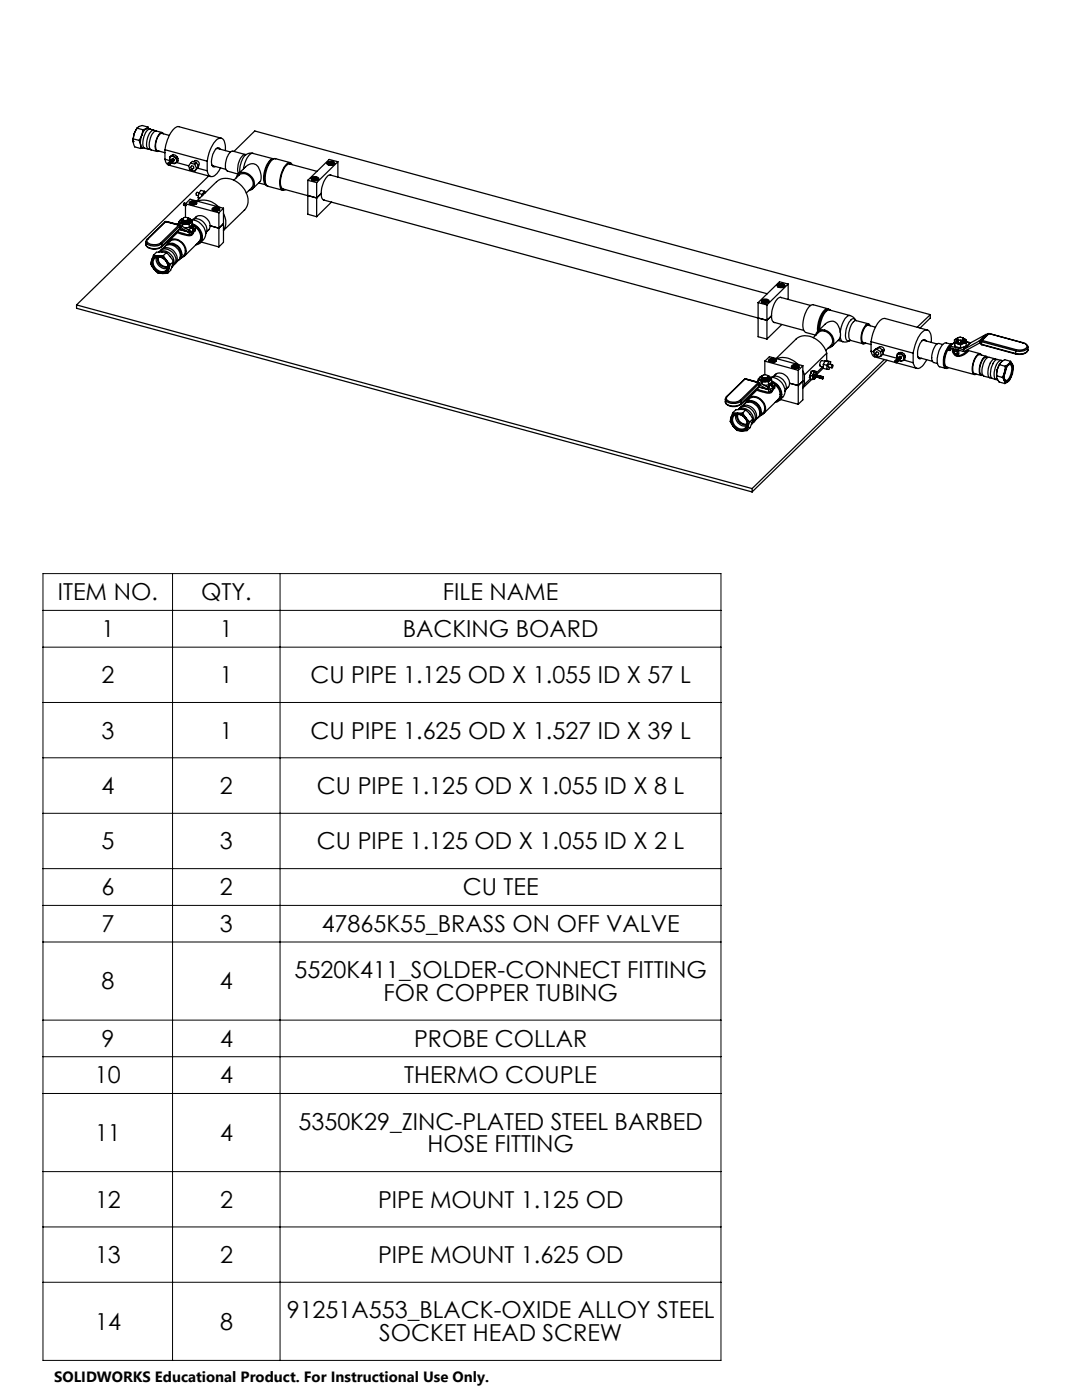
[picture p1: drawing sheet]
<svg xmlns="http://www.w3.org/2000/svg" width="216mm" height="279mm" viewBox="0 0 216 279" stroke-linecap="round" stroke-linejoin="round" font-family="sans-serif">
<g fill="none" stroke="#000" stroke-width=".25">
<path d="M26.6 28.3h.1M26.6 27.7v.8l.3 .8 1.1 .3M26.6 27.7l1.2 .3M26.8 26.6l-.2 1.1M26.8 26.6l-.2 1.7M27.3 25.6l-.5 1M27.3 25.6l1.2 .3M27.4 25.6l-.6 1M27.8 28l.2 .9M28 28.9l.3 .5 .6 .2M28 28.9v.7M28.3 27l-.3 1.2v.7"/>
<path d="M28.3 27l-.5 1M28.5 25.9l-.2 1.1M28.5 29.5l-.5 .1M28.9 29.6l.8 .2M29.2 25.7a2.06 2.06 0 0 0-.9 1.3M29.2 25.7l.8 .1M29.2 25.7l-.7 .2M29.5 25.4l-1.1-.4-.7 .3-.4 .3M29.5 25.4l-.3 .3M29.5 25.4l.2 .3M29.7 29.8l.5 .1M30 25.8l.7 .2"/>
<path d="M30 25.8a2.2 2.2 0 0 0-1.4 2 1.66 1.66 0 0 0 .3 1.8M30.2 29.9l1.2 .3M30.7 26l.5 .1M30.7 26a2.08 2.08 0 0 0-1.4 2 1.38 1.38 0 0 0 .4 1.8M31.2 26.1a2.32 2.32 0 0 0-1.4 2.3 1.43 1.43 0 0 0 .4 1.5M31.2 26.1l1.2 .4M32.6 26.7a.52 .52 0 0 0-.5-.2 .52 .52 0 0 0-.4 .4l-.3 .4a3.1 3.1 0 0 0-.2 2.8l.5 .1M32.9 31.8l.3 .7 .5 .4 8.4 2.3M32.9 29.9l8.4 2.3M32.9 31.8l1 .3M32.9 29.9v1.9M33.6 32.6l.2 .2z"/>
<path d="M33.7 32.4h.1M33.7 32.4a.22 .22 0 0 1 .3 .1 .22 .22 0 0 1 0 .2l-.2 .2M33.7 32.4l-.2 .2M33.8 27l-1.5-.4a1.64 1.64 0 0 0-1.1 1.7 1.58 1.58 0 0 0 .2 1.8l1.5 .4M33.8 32.3a.19 .19 0 0 1 .3 0 .19 .19 0 0 1 0 .3M33.8 31.4l.1 .4M33.9 32.3h.1M33.9 32.3l.2 .1-.1 .2M33.9 31.8l.1 .4 .1-.2a.2 .2 0 0 1 .3 .1 .2 .2 0 0 1-.1 .3M33.9 31.8l.1 .4M33.9 32.3l-.1 .1M34.1 32.1l.2 .1v.2"/>
<path d="M34.1 31.3l-.2 .2v.3M34.1 31.3h.6M34.1 31.3l-.3 .1M34.1 32.1h-.1M34.3 31.9h.1M34.3 31.9h.1l.1 .3M34.3 32.4l.4 .2 .3-.1-.3 .2zM34.3 31.9l.1-.2a.23 .23 0 0 1 .2 .1 .23 .23 0 0 1 .1 .3l-.2 .1M34.3 31.9l-.1 .1M34.3 32.4l-.1 .1M34.3 31.8a.22 .22 0 0 1 .4-.1 .22 .22 0 0 1-.1 .4M34.4 31l-.3 .3"/>
<path d="M34.4 31l.3 .3M34.5 32.2h-.1M34.6 30.8l.8 .5M34.6 30.8l-.8 .6M34.6 30.8l-.2 .2M34.7 31.3l.5 .2M34.7 31.3l.5 .6M35.2 31.5v.4M35.2 32.4l2.4 .7M35.2 31.9l-.2 .6M35.2 31.9l.1 .4M35.3 32.3l-.3 .2"/>
<path d="M35.4 31.3a.82 .82 0 0 1-.1 1M35.4 31.3l-.2 .2M37.9 33.5l.3-.3a.3 .3 0 0 1 .4 0 .3 .3 0 0 1 0 .4l-.4 .3M38 32.6l-.4 .5 .2 .4M38 32.6l.8 .2M38.2 34l.6 .1M38.7 32.3a.6 .6 0 0 1 .8-.1 .6 .6 0 0 1 0 .9M38.8 32.8l.4 .8M39.2 32.4l-.4 .4M39.2 32.4l.4 .8M39.2 32.4l-.8-.2-.4 .4M39.2 33.6l-.4 .5"/>
<path d="M39.4 33.5l1.9 .6M39.5 39.5h.4M39.5 39.5l.3 .2M39.6 33.2l-.4 .4M39.6 33.2l-.8 .9M39.7 38.6l-.2 .9M39.7 38.6l.7 .2M39.7 38.5l-.4-.1-.2 .3 .1 .2 .4 .2M40.4 38.8l-.1 .3M40.8 38.2l-.4 .6M40.8 38.2l.2 .2M40.8 38.2l-.7-.2-.4 .6"/>
<path d="M40.9 38.5h-.2l-.3 .5M41.3 32.2v1.9M41.7 35.1l-26.4 25.8M42.3 32.9l.2 .2 2.5 .7M43.1 29.7l2.9 .6M43.9 29.8a.56 .56 0 0 0-.6-.3 .56 .56 0 0 0-.4 .6l-.3 .4a2.86 2.86 0 0 0-.1 2.8l.5-.1M44 33.5a2.58 2.58 0 0 1-1.8 1.7l-.5-.2-.4-.9M44.2 27.6l-8.5-2.3a2.1 2.1 0 0 0-1.8 1.5l-.5 1.1-.5 2M44.9 30.1a2.54 2.54 0 0 0-.7-2.5 1.95 1.95 0 0 0-1.9 1.5 8.1 8.1 0 0 0-1 3.1M46.7 35.9l1-.9a1.89 1.89 0 0 1 2.8 1.7l-.3 .8-1.1 1M46.7 30.2l4.1-4.1 134.8 36.7M47.1 35.5a1.45 1.45 0 0 1 2.5-.8 1.99 1.99 0 0 1 .7 3l-.7 .3"/>
<path d="M48.9 30.8h.2M48.9 30.8l-2.4-.6a2.37 2.37 0 0 0-1.5 2.3 1.46 1.46 0 0 0 .4 1.6l2.1 .6 1.5-1.4a1.56 1.56 0 0 1 1.6-.6 1.56 1.56 0 0 1 1.2 1.3 2.47 2.47 0 0 1 .1 2.2M48.9 30.8a2.37 2.37 0 0 0-1.4 2.4l-.1 .8 .2 .6M50.5 30.6a1.95 1.95 0 0 0-2.3 1.7l-.3 .9v1.2M50.5 30.6a1.61 1.61 0 0 0-1.4 1.4l-.5 1.7M50.5 30.6l4 1.1M51.6 36.5l1.5 .4M51.9 36.3l-1.5 1.4M53 36.7l.5 .5M53 36.7v.1M53.5 37.2l2.9 .8M54.3 31.8a5.2 5.2 0 0 0-1.3 4.9"/>
<path d="M54.3 31.8h.1M54.5 31.7a2.64 2.64 0 0 0-1.7 2.3 2.84 2.84 0 0 0 .3 2.9M55 31.7l-.7 .1M55 31.7a1.31 1.31 0 0 0-1.3 .9l-.1 .3a4.8 4.8 0 0 0-.4 4.1l.3 .2M55 31.7l2.9 .8M58.3 32.8a.7 .7 0 0 0-.7-.3 .7 .7 0 0 0-.6 .4 5.6 5.6 0 0 0-1 4.7l.5 .4 .5-.2M61.4 36v6.8l1.8 .5M61.4 36l1.8 .4M62.2 35.5a.95 .95 0 0 1 1.4 .2 .94 .94 0 0 1-1.5-.1zM62.3 35.7a.69 .69 0 0 0 1.1 0v.2l.1-.2M62.3 35.7v.2l-.1-.2M62.3 35.6v.1"/>
<path d="M62.4 35.5a.62 .62 0 0 1 1 .2 .68 .68 0 0 1-1.1-.1zM62.5 35.6a.4 .4 0 0 1 .7 .2 .4 .4 0 0 1-.7-.2zM62.7 35.5h.3M62.7 35.5l-.2 .2a.41 .41 0 0 0 .7 0l-.2-.2M62.7 35.5v.3M63 35.5v.3M63.2 36.4v6.9M63.2 34.2l-5.4-1.5a1.7 1.7 0 0 0-1.4 1.5l-.2 .6a3.3 3.3 0 0 0 .1 2.8l5.1 1.5M64.1 38.6a1.03 1.03 0 0 0 .6 1.3M64.1 38.6l-.9 .9-1.8-.5M64.5 39.9l88.5 24 1-.9M65.4 32.3h.1a.96 .96 0 0 1 1.3 .3 .95 .95 0 0 1-1.6-.1z"/>
<path d="M65.4 32.7a.81 .81 0 0 0 1.2-.1v.2M65.4 32.6v.2l-.1-.1M65.5 32.5a.66 .66 0 0 1 1 .1 .59 .59 0 0 1-.5 .3 .59 .59 0 0 1-.5-.4zM65.7 32.5a.36 .36 0 0 1 .4-.1 .36 .36 0 0 1 .2 .3 .47 .47 0 0 1-.7-.1zM65.9 34.9l87.2 23.7M65.9 32.8h.2M65.9 32.4l-.2 .2a.32 .32 0 0 0 .3 .2 .32 .32 0 0 0 .3-.2v-.1M65.9 32.4l.4 .1M65.9 32.4v.4M66.1 35a.89 .89 0 0 0-1.1 .6l-.3 .5a5.3 5.3 0 0 0-.6 2.5M66.3 32.5v.2M66.7 32.7l-.1 .1"/>
<path d="M67.4 32.3l-4.2 4.1M67.4 32.3v3M67.4 32.3l-1.7-.5-4.3 4.2M29.1 48.8a1.77 1.77 0 0 0 2.4 .8l.7-.4M29.1 48.8h.1M29.1 48.3a1.52 1.52 0 0 0 1.8 .8l.8-.1 .6-.4M29.1 48.8a1.29 1.29 0 0 0 1.6 .8h.8l.8-.4M29.1 48.2v.6M29.4 47.8l-.3 .5M29.5 47.7a.57 .57 0 0 0-.1 .6 .57 .57 0 0 0 .5 .4 2.38 2.38 0 0 0 2.2-.3M29.5 47.7l-.1 .1M30.3 51.9a1.83 1.83 0 0 0 .4 1.8"/>
<path d="M30.3 51.9a.97 .97 0 0 0 .1 1.4l.3 .4M30.6 50.9l.9 .1M30.6 50.9l-.3 1M30.7 53.7a2.22 2.22 0 0 0 1.7 .9M30.7 53.7a1.51 1.51 0 0 0 1.7 .9M30.8 51.4a1.91 1.91 0 0 1 2.2 .5 1.91 1.91 0 0 1 .2 2.2 1.89 1.89 0 0 1-2.8-1.5v-.7zM30.8 51.6a1.72 1.72 0 0 1 2.1 .2 1.72 1.72 0 0 1 .3 2.1 1.74 1.74 0 0 1-2.6-1.5zM31.3 51.3a1.83 1.83 0 0 0 2.1 2.3M31.5 51a1.2 1.2 0 0 0-1.2 .9M31.5 51a2.38 2.38 0 0 1 1.7 1M31.5 51.3a1.6 1.6 0 0 0 2 2M31.6 51.3a1.65 1.65 0 0 0 1.9 1.9"/>
<path d="M31.7 50.3a2.16 2.16 0 0 1 3 2.1l-.3 .8M32.1 50a2.06 2.06 0 0 1 2.3 .4 2.06 2.06 0 0 1 .4 2.4M32.1 50l-.4 .3M32.1 48.4l.2 .2M32.3 49.8l.6-.7a2.02 2.02 0 0 1 3 1.5v.9l-.9 1.1M32.3 49.8a2.04 2.04 0 0 1 3 1.6v.8l-.3 .4M32.3 49.2h-.1M32.3 49.8l-.2 .2M32.3 48.6v.6M32.6 51h-1.1M32.6 51l.6 1M32.9 44.2h.2"/>
<path d="M32.9 44.2l-3.5 3.6M33 49.1a1.69 1.69 0 0 1 2.6 .1 1.68 1.68 0 0 1 .1 2.7M33.1 44.2l-3.6 3.5M33.1 44.2l2.6 .7M33.1 44.2h-.2M33.1 44.2h.1M33.2 48.9l.7-.7a2.06 2.06 0 0 1 2.4 .3 2.06 2.06 0 0 1 .4 2.4l-.8 .8M33.2 50.4l-2-.1-.6 .6M33.2 50.4l.8 .8 .6 1M33.2 50.4l-.6 .6M33.2 52a2.1 2.1 0 0 1 .5 1.7M33.2 52l.8 .8"/>
<path d="M33.3 44.3l2.6 .6M33.4 48.6a1.54 1.54 0 0 1 2.6-.4 1.93 1.93 0 0 1 .5 3.1l-.3 .2M33.4 54.5l-1 .1M33.5 48.9a1.93 1.93 0 0 1 2 .4 1.93 1.93 0 0 1 .4 2.1M33.7 53.7a1.27 1.27 0 0 1-1.3 .9M33.7 53.7l-.3 .8M34 52.8l-.3 .9M34.4 53.2l-.1 .1M34.6 52.2l-.2 .7a3.1 3.1 0 0 1-1 1.6M34.6 52.2l-.6 .6M34.8 52.8l-.4 .4M35 52.6l-.2 .2"/>
<path d="M35.6 46.3h.1M35.6 46.3v.2l1 .3a1.89 1.89 0 0 0 1.9-.1v-.2M35.6 46.3l1.1 .3a1.48 1.48 0 0 0 1.7 0M35.6 46.2l-1.9 1.8M35.6 46v.3M35.6 44.7l-.2 .1M35.7 44.9l.1 .3M35.7 44.9l-3.6 3.5M35.7 44.3l.4 .2M35.7 44.6l-.2 .2M35.7 44.3v.6M35.7 44.9l.2 .2"/>
<path d="M35.7 44.9h.1M35.8 45.8l1.7 .4M35.8 45l.1-.1 1.7 1M35.8 45.8l-3.6 3.4M35.8 45.7v.1M35.8 45.2l-3.5 3.4M35.8 45.7l-3.5 3.5M35.9 45.3h.1M35.9 45.1l-.1 .1M35.9 45.1l-.1 .6M35.9 45.3l1.6 .9M36 43.9a.36 .36 0 0 0 .1 .6"/>
<path d="M36 43.9l-.3 .4M36.1 44.5l.4 .2h.6M36.1 44.5l.3 .3M36.3 43.9l.4 .2h.6M36.3 43.9l.4 .2 .6 .1M36.3 43.9h.1M36.3 44l.6 .2h.4M36.3 44l.2 .2h.8M36.3 44.1l.4 .2h.6M36.3 44.1h.1M36.3 44.2l.4 .2h.6M36.3 44.1l.6 .3h.4"/>
<path d="M36.3 44.2l.4 .2 .6 .1M36.3 44.2l.4 .3h.6M36.3 44.2h.1M36.3 44.1v.1M36.4 43.8l.5 .3h.4M36.4 43.8h.1M36.4 43.8l-.1 .1M36.4 43.8v.1M36.4 43.9l-.1 .1M36.4 44l-.1 .1M36.4 44.1h-.1M36.4 44.2h-.1"/>
<path d="M36.4 43.7a.7 .7 0 0 0 1 .3M36.4 43.9l.5 .2h.4M36.4 43.7v.1M36.4 44.8v.4M36.4 44l.3 .2h.6M36.4 44.1l.9 .2M36.4 44.2l.9 .1M36.4 44.3l.5 .1h.4M36.5 43.6l-.5 .3M36.7 44.1l.6 .1M36.7 44.2h.6M36.7 44.3h.6"/>
<path d="M36.7 44.4h.6M36.7 44.4l.6 .1M36.7 44.1h.6M36.8 40.6l-.1 .3M37 41h.1M37 40.7v.3M37 40.7v2.7M37 40.7l6.7 1.8M37 40.7l.9-.9 6.7 1.8M37 40.6l-.2-.1-.1 .5 .3 .1v-.4M37.1 44.7l-.7 .1M37.1 44.7l.6 .1"/>
<path d="M37.3 44.2h.1M37.3 44.3h.1M37.3 44.5h.1M37.3 44.4h.1M37.3 44.1v.1M37.3 44.1h.1M37.3 44.2v.1M37.3 44.3v.1M37.3 44.4v.1M37.4 44l-.1 .1M37.5 43.5l.2 .2M37.6 45.9h.1"/>
<path d="M37.6 43.6h.1M37.6 43.6l.1 .1M37.6 43.7a.75 .75 0 0 0-1.2 0M37.6 46.2h.1M37.6 46.2h-.1M37.6 43.7l-.2 .3M37.6 45.9v.3M37.7 43.7h.1M37.7 43.9h.1M37.7 44.3h.1M37.7 45.9l.3 .2 .1 .3M37.7 46.2v.6h.4"/>
<path d="M37.7 44h.1M37.7 43.8h.1M37.7 44.2h.1M37.7 44.1a.77 .77 0 0 1-.6 .5 .77 .77 0 0 1-.8-.3v-.1M37.7 43.7l.3 .2M37.7 44v.2M37.7 43.7v.1M37.7 43.9v.1M37.7 43.8v.1M37.7 43.7v.6M37.7 44.1v.1M37.7 44.2v.1"/>
<path d="M37.7 45.4l-.8 .1M37.7 44.8v.6M37.8 40.6l.1 .1v-.2a.78 .78 0 0 0 1.2 0v.2M37.8 40.3a.86 .86 0 0 1 1.5 .3 1.02 1.02 0 0 1-1.6-.1zM38 40.4a.64 .64 0 0 1 1.1 .1 .58 .58 0 0 1-.6 .3 .58 .58 0 0 1-.5-.4zM38 43.9a.36 .36 0 0 1 0 .5M38 43.9l.3 .3M38 44.4l-.9 .3M38 44.4l-.3 .4M38.1 43.9a2.97 2.97 0 0 1 2.9 2.8M38.1 46.4v.4M38.1 45.4h.1"/>
<path d="M38.1 45.4l.3 .2 .1 .3M38.1 45.4l-.4 .5M38.2 40.4a.42 .42 0 0 1 .7 .1 .42 .42 0 0 1-.7-.1zM38.3 43.9a2.09 2.09 0 0 1 2.3 .5 2.09 2.09 0 0 1 .4 2.3M38.3 45.2l-.2 .2M38.3 45.2v.3M38.3 44.6l.2 .3-.2 .3M38.3 44.2l-.3 .2M38.3 44.2a1.19 1.19 0 0 1-.6 1.2M38.4 40.4l-.2 .1 .3 .2 .4-.2-.2-.1M38.4 40.4h.3M38.4 40.4v.3"/>
<path d="M38.4 45.4l-.1 .1M38.4 44.7a2.68 2.68 0 0 1 1.7 3.6l-.4 .3-.6 .3M38.5 45.5l-.1 .1M38.5 45.3v.2M38.5 45.5l.5 .1M38.5 45a2.29 2.29 0 0 1 1.3 3.2l-3 3M38.5 44.8a2.46 2.46 0 0 1 1.4 3.4l-.6 .4M38.5 44.9l-.2 .6M38.5 45.9v.5M38.5 46h.1M38.5 45.9l-.4 .5M38.5 46.4l-.4 .4"/>
<path d="M38.6 46v.4M38.6 46.4l-.1 .1M38.7 40.4v.2M38.9 43.5a1.78 1.78 0 0 1 2.9 1.1l.1 .4M39 45.6v.4l-.4 .4M39 45.6l-.4 .4M39.1 40.7h.1M39.2 40.6l-.1 .1M39.2 43.2l-.5 .5M39.3 40.1l3.9-3.8a3.7 3.7 0 0 1 5.1 .9 3.5 3.5 0 0 1 .5 4.7l-4.2 4.1M39.4 40.1a4 4 0 0 1 4.3 1.2M40.1 48.3l3.6 1"/>
<path d="M41 46.7l-.3 1-.8 .8M41.7 45.8l-.5 .4M41.9 45l-.1 .7-.3 .3M42.4 41.6a.87 .87 0 0 1 1.5 .2 1.06 1.06 0 0 1-1.6-.1zM42.4 41.8l.1 .2M42.5 41.8a.72 .72 0 0 0 1.2 0v.2M42.5 41.8v.2M42.5 41.6v.2M42.6 41.6a.65 .65 0 0 1 1 .2 .58 .58 0 0 1-.6 .3 .58 .58 0 0 1-.4-.5zM42.8 41.6a.4 .4 0 0 1 .6 .2 .4 .4 0 0 1-.6-.2zM42.9 41.6h.4M42.9 41.6l-.1 .1v.2h.5"/>
<path d="M42.9 41.6v.3M43.3 41.6l.1 .1-.1 .2M43.3 41.6v.3M43.7 42.5v6.8M43.7 42h.1M43.8 41.8l-.1 .2M44.6 42.6a3.3 3.3 0 0 1 0 3.4M44.6 44.6l-.9 .9-1.8-.5M44.6 41.6v6.8l-.9 .9M44.6 41.6l-.9 .9M66.1 40.3l-2.9 3M152 59.9a.92 .92 0 0 1 1.5 .2 .92 .92 0 0 1-1.6-.1z"/>
<path d="M152.2 60a.6 .6 0 0 1 1 .2 .7 .7 0 0 1-1-.1zM152.4 59.9a.3 .3 0 0 1 .4-.1 .3 .3 0 0 1 .2 .4 .35 .35 0 0 1-.4 .1 .35 .35 0 0 1-.2-.3zM152.7 59.9l-.3 .1M152.7 59.9l.3 .1a.33 .33 0 0 1-.3 .3 .33 .33 0 0 1-.3-.2v-.1M152.7 59.9v.4M155.1 56.9a.99 .99 0 0 1 1.5 .1 .97 .97 0 0 1-1.5 0zM155.3 57a.72 .72 0 0 0 1.2 0l-.1 .3 .2-.2M155.3 57v.3l-.1-.2M155.3 56.9a.67 .67 0 0 1 1.1 .2 .68 .68 0 0 1-1.1-.2zM155.3 56.9v.1M155.5 56.9a.38 .38 0 0 1 .4-.1 .38 .38 0 0 1 .3 .3 .43 .43 0 0 1-.7-.2zM155.7 56.9h.3"/>
<path d="M155.7 56.9l-.2 .1 .2 .2M155.7 56.9v.3M155.7 59.3l6 1.7M155.9 59.4a.91 .91 0 0 0-1.1 .6l-.2 .5a5.6 5.6 0 0 0-.6 2.5M156 56.9l.2 .1-.1 .2h-.4M156 56.9v.3M157.3 56.7l-1.8-.5-4.2 4.2M157.3 56.7l-4.3 4.2M157.3 56.7v3.1M15.3 60.9v.6l134.8 36.7M15.3 60.9l134.8 36.6M144.7 79.7a1.52 1.52 0 0 0 1.8 .8l1.4-.4"/>
<path d="M144.7 79.7v.5M145 79.2l-.3 .5M145.1 79.1a.59 .59 0 0 0-.1 .6 .59 .59 0 0 0 .5 .4 2.38 2.38 0 0 0 2.2-.2M145.1 79.1l-.1 .1M147.7 79.9l.2 .2M148.6 75.7l-3.6 3.5M148.7 75.6l-.1 .1M148.7 75.6h.1M148.7 75.6l-3.6 3.5M148.7 75.6l2.6 .8M148.7 75.6l2.6 .7M148.9 75.7l2.6 .6"/>
<path d="M151.2 77.7h.1M151.2 77.7l1.5 .4a.94 .94 0 0 0 1.3-.1M151.2 77.7l-1.8 1.8M151.2 77.4v.3M151.2 76.1l-.2 .1M151.2 77.7l-.1 .2 1.1 .3a1.89 1.89 0 0 0 1.9 0v-.3M151.3 76.4l.1 .2M151.3 60.4v6.8l1.7 .5M151.3 60.4l1.7 .5M151.3 76.4l-3.6 3.5M151.3 75.7l.4 .2M151.3 76l-.2 .2"/>
<path d="M151.3 75.7v.6M151.3 76.3l.2 .2M151.3 76.3v.1M151.4 77.2l1.7 .5M151.4 76.4l1.8 .9M151.4 77.2l-3.6 3.5M151.4 77.1v.1M151.4 76.6l-3.5 3.5M151.4 77.1l-3.5 3.5M151.4 76.6v.5M151.5 77l-.1 .2M151.5 76.8h.1"/>
<path d="M151.5 76.5l-.1 .1M151.5 77l-.1 .1M151.5 76.5v.5M151.5 76.8l1.6 .9M151.6 75.3a.33 .33 0 0 0 .1 .6M151.6 75.3l-.3 .4M151.7 75.9l1 .3M151.7 75.9l.3 .3M151.9 75.3l.5 .3h.5M151.9 75.3h.1M151.9 75.3l.4 .2 .6 .1M151.9 75.4l.4 .2h.6"/>
<path d="M151.9 75.4l.5 .2 .5 .1M151.9 75.4h.1M151.9 75.5l.5 .2h.5M151.9 75.5l.4 .2h.6M151.9 75.6l.5 .2h.5M151.9 75.6h.1M151.9 75.6l.4 .2h.6M151.9 75.6l.4 .2 .6 .1M151.9 75.7l1 .2M151.9 75.5v.1M151.9 75.5h.1M151.9 75.6v.1"/>
<path d="M152 75.2l.3 .3h.6M152 75.2l.2 .3h.7M152 75.2h.1M152 75.2l-.1 .1M152 75.4h-.1M152 75.4l-.1 .1M152 75.5l-.1 .1M152 75.6h-.1M152 60.1l.1 .3M152 75.1a.86 .86 0 0 0 1 .3M152 75.1v.1M152 76.2v.4"/>
<path d="M152 75.4l.9 .2M152 75.5l.3 .2h.6M152 75.6l.9 .2M152 75.7l.9 .1M152.1 75.1l-.5 .2M152.1 60.1h.1M152.1 75l-.5 .3M152.1 60.1a.69 .69 0 0 0 1.2 0v.2M152.1 60.1v.2M152.3 75.6h.1M152.3 75.7h.1M152.3 75.8h.1"/>
<path d="M152.3 75.9h.1M152.3 75.5h.6M152.3 75.5l.6 .1M152.3 75.6l.6 .1M152.3 75.7h.6M152.3 75.8h.6M152.3 75.9h.6M152.4 60v.2M152.6 72.1l.9-.9 6.7 1.8M152.6 72.1l6.7 1.8M152.6 72.1v2.7M152.7 76.2h-.7"/>
<path d="M152.7 76.2h.7M152.7 60.3h.1M152.7 60.3h-.1M152.9 75.6h.1M152.9 75.7h.1M152.9 75.9h.1M152.9 75.6v.1M152.9 75.8h.1M152.9 75.5h.1M152.9 75.5v.1M152.9 75.7v.1M152.9 75.8v.1"/>
<path d="M153 75.4l-.1 .1M153 60.9v6.8M153.1 74.9l.1 .1M153.2 75l.1 .1M153.2 77.3h.1M153.2 75h.1M153.2 75.1a.71 .71 0 0 0-1.2 0M153.2 77.3v.3l-.1 .1M153.2 77.6l.2 .6 .3 .1M153.2 75.1l-.2 .3M153.2 75.1h.1M153.3 75.1h.1"/>
<path d="M153.3 75.4h.1M153.3 75.5h.1M153.3 75v.1M153.3 75.6v.1M153.3 75.3h.1M153.3 75.6h.1M153.3 77.3l.3 .2 .1 .3M153.3 75.5a.47 .47 0 0 1-.7 .5l-.7-.3M153.3 75.1l.3 .2M153.3 75.1v.4M153.3 75.2h.1M153.3 75.1v.1"/>
<path d="M153.3 75.3v.1M153.3 75.5v.1M153.4 76.8l-.9 .1M153.4 76.2v.6M153.4 60.1l-.1 .3M153.5 71.7a.99 .99 0 0 1 1.4 .2 .86 .86 0 0 1-1.5-.1zM153.5 71.9a.72 .72 0 0 0 1.2 0v.3l.1-.2M153.5 71.9l.1 .3-.2-.2M153.6 71.8l-.1 .1M153.6 75.3a.33 .33 0 0 1 0 .5M153.6 75.3l.4 .3M153.6 71.8a.69 .69 0 0 1 1.1 .2 .65 .65 0 0 1-1.1-.1z"/>
<path d="M153.6 75.8l-.4 .3-.5 .1M153.6 75.8l-.2 .4M153.7 75.3a2.73 2.73 0 0 1 2.7 3.8l-.9 .8M153.7 77.8v.5M153.7 71.9a.4 .4 0 0 1 .4-.2 .4 .4 0 0 1 .4 .3 .49 .49 0 0 1-.8-.1zM153.7 76.9l.3 .1 .2 .4M153.7 76.9l-.4 .4M153.9 75.3a2.08 2.08 0 0 1 2.3 .5 2.08 2.08 0 0 1 .4 2.3M153.9 76.6l-.2 .3M153.9 76.6v.3M154 71.8h.3M154 71.8l-.2 .1 .1 .1 .4 .1"/>
<path d="M154 63a1.08 1.08 0 0 0 .6 1.4M154 76.9l.1-.6a2.43 2.43 0 0 1 1.4 3.3l-.6 .5M154 76l.1 .3-.2 .3M154 75.6l-.4 .2M154 75.6a.99 .99 0 0 1-.6 1.2M154 71.8v.3M154 76.1a2.68 2.68 0 0 1 1.7 3.6l-.6 .5-.4 .1M154.1 76.8l-.1 .2M154.1 76.9l-.1 .1M154.1 76.8v.1M154.1 76.9l.5 .1M154.1 76.4a2.21 2.21 0 0 1 1.2 3.3l-2.9 2.8"/>
<path d="M154.2 77.4h.1M154.2 77.4l-.5 .4M154.2 77.4v.5M154.2 77.9l-.5 .4M154.2 77.4v.4M154.2 77.8l-.1 .1M154.3 71.8l.2 .1-.2 .2M154.3 71.8v.3M154.4 64.3l6 1.6M154.6 74.9a1.81 1.81 0 0 1 2.9 1.3l.1 .3M154.6 77v.4l-.4 .4M154.6 77l-.4 .4"/>
<path d="M154.8 74.6l-.4 .5M155 71.6a3.9 3.9 0 0 1 4.3 1.1M155.7 79.7l3.6 1M156 64.8l-3 2.9M157.3 77.2l-.5 .4M157.6 76.5l-.2 .7-.3 .3M158 73a.92 .92 0 0 1 1.5 .2 1.02 1.02 0 0 1-1.6 0zM158.1 73.1v.1M158.1 73.2a.74 .74 0 0 0 1.2 0v.2l.1-.2M158.1 73.2v.2l-.1-.2M158.2 73.1l.1-.2a.62 .62 0 0 1 .9 .3 .65 .65 0 0 1-1-.1zM158.3 73.1a.36 .36 0 0 1 .4-.2 .36 .36 0 0 1 .3 .4 .41 .41 0 0 1-.7-.2z"/>
<path d="M158.5 73l-.1 .2 .2 .1M158.5 73v.3M158.8 73h-.3M158.8 73l.2 .2-.4 .1M158.8 73v.3h-.2M159.3 73.9v6.8M160.2 74l.3 .8M160.2 76.1l-.9 .8-1.7-.4M160.2 73v6.8l-.9 .9M160.2 73l-.9 .9M160.5 76.7l-.3 .7M160.5 74.8v1.9"/>
<path d="M161.5 75.3l.2 .1M161.6 75.2l.1 .4 .4 .1M161.7 74.9l-.1 .3M161.7 74.9l.4 .1M161.7 75.6l-1.2 1.1M161.8 74.5l-.1 .4M161.8 74.5l-.2 .7M161.8 74.1l.2 .1M161.9 74.2l-.1 .3M162 75.7l-1.8 1.7M162 74.1l-.2 .4M162 74.1h.8"/>
<path d="M162 74.1l.4 .1M162.1 75l.1 .4M162.2 75.4l.2 .3M162.2 75.4l-.1 .3M162.3 67.4l1-1a1.86 1.86 0 0 1 2.2 .3 1.86 1.86 0 0 1 .3 2.2l-1 1M162.3 74.6l-.1 .8M162.3 74.6l-.2 .4M162.4 75.7h-.3M162.4 74.2l-.1 .4M162.4 74.2h.3M162.6 74.8l-.2 .1 .1 .3M162.6 75.5l-.2 .2"/>
<path d="M162.7 74.2l-.4 .4M162.7 74.2l.2 .3M162.8 75.2l-.4 .5M162.8 66.9a1.48 1.48 0 0 1 1.1-1.1 1.48 1.48 0 0 1 1.4 .5 1.85 1.85 0 0 1 .4 3.1l-.5 .1M162.8 74.1l-.1 .1M162.8 75.2l.3 .1M162.8 74.1l.1 .4M162.9 74.5v.4M162.9 74.9l-.1 .3M163.1 75.3h.1M163.1 74.9l-.5-.1-.1 .3 .3 .1M163.1 66.2l1.5-1.5a1.54 1.54 0 0 1 1.6-.6 1.54 1.54 0 0 1 1.2 1.2l.3 1"/>
<path d="M163.2 75.3l.2 .1M163.3 75l-.1 .3M163.4 75.4h.2M163.5 75l-.1 .4M163.7 75.1l-.1 .3M163.8 75.2v.3l.3 .1M163.8 75.2v.3l-.2-.1M163.9 75.1l-.8-.2v.4M163.9 75.1l-.1 .1M163.9 75.1l.4 .1M164.1 73.2l-1.2 1.2M164.2 75.3h.1l-.1 .2z"/>
<path d="M164.2 75.3l-.1 .2M164.3 75.2l-.1 .4zM164.3 75.2l-.2 .1 .1 .3M164.3 72.7v.8l.7 .2M164.3 75.2h.1M164.3 73.4l-1.4 1.4M164.3 72.7l.7 .2M164.6 72.1l-.6-.1a.86 .86 0 0 0-.3 1.1l.6 .2M164.7 72l-.4 .7M164.7 72l.7 .2M164.7 72l1 .2M165 70.5a4.5 4.5 0 0 0-5.4-3.3l-.6 .3-4.1 4"/>
<path d="M165 70.5l-4.5 4.3M165 70.5v1.5M165 72.9v.8M165.2 61.6l.4 .3a.73 .73 0 0 0-1.1 .3l-.5 .7a6 6 0 0 0-.6 3M165.2 61.6l-2.9-.8a1.91 1.91 0 0 0-1.5 1.6l-.2 .3a3.9 3.9 0 0 0 0 3.6l2.2 .6M165.2 61.6a1.92 1.92 0 0 0-1.5 1.5l-.5 1.8v1.2M165.4 72.2l-.4 .7M165.4 72.2h.3M165.6 73.3l-.2 .4h-.4M165.7 72.2v.5M166 73l.2-.2v.2l-.2 .4zM166.2 72.8l-.7-.1-.2 .1v.4l.7 .2"/>
<path d="M167.2 67.9l1 .3M167.5 67.7l-1.5 1.4M167.7 67.3l-.2 .4M167.7 66.3v1M167.7 67.3l.2 .6 .3 .3M169.6 67.9h.2M169.6 63l.7 .3 .4 .6M169.6 63a1.75 1.75 0 0 0-1.4 1.3l-.5 2M169.6 63l-4-1.1a1.72 1.72 0 0 0-1.5 1.5l-.4 1.3-.1 1M169.8 67.9l2.4 .7M170.7 63.9a.57 .57 0 0 0-.6-.3 .57 .57 0 0 0-.4 .4 4.1 4.1 0 0 0-.8 3.9l.3 .2 .4-.2-.6 .3h-.8M170.7 63.9l.2 .1"/>
<path d="M173.3 64.6l-2.4-.6a2.4 2.4 0 0 0-1.5 2.1 1.58 1.58 0 0 0 .4 1.8M173.6 65a.5 .5 0 0 0-.5-.4 .5 .5 0 0 0-.5 .4 3.5 3.5 0 0 0-.5 3.5l.2 .2 .4-.2M173.8 70.1l.3 .7 .3 .4 8.6 2.3M173.8 70.1l.6 .1M173.8 68.2l8.4 2.3M173.8 68.2v1.9M174.3 70l.1 .8M174.4 70.8h.1M174.5 70.7l.4-.4a.33 .33 0 0 1 .3 .1 .33 .33 0 0 1 .1 .3l-.4 .4M174.7 65.3l-1.5-.4a1.86 1.86 0 0 0-1.2 1.8 1.68 1.68 0 0 0 .3 1.7l1.5 .4M175 69.7l-.7 .3M175 69.7l.7 .5"/>
<path d="M175.4 69.3l-.4 .4M175.4 69.3l.7 .5M175.4 69.3l-1.1 .7M175.4 69.4a.6 .6 0 0 1 .9 0 .6 .6 0 0 1-.1 .9M175.7 70.2l.1 .8M175.8 71l-.6 .3-.3-.2M176.1 69.8l-.4 .4M176.1 69.8l.1 .9-.4 .3M176.1 70.7l2.9 .8M176.5 71.8l-26.4 25.7M177 71.9l-26.9 26.3M178.6 72l.2-.2a.24 .24 0 0 1 .3 .1 .24 .24 0 0 1 0 .3l-.2 .1"/>
<path d="M178.9 71.8h.2l.1 .2M179 71l.1 .6M179 71l-.1 .4 .2 .2M179.1 71.6l-.2 .2M179.1 71.6l.2 .1-.1 .3M179.1 71.6l.3-.1-.1 .4M179.1 70.6l-.1 .4M179.2 72l-.1 .1M179.2 72h.1M179.3 71.4l-.2 .2M179.3 71.4a.21 .21 0 0 1 .2 .2 .21 .21 0 0 1-.1 .2M179.4 71.9l.5 .1"/>
<path d="M179.4 71.4h.2v.2M179.4 71.4l.1-.2a.23 .23 0 0 1 .3 0 .23 .23 0 0 1 0 .3l-.2 .1M179.4 71.4h-.1M179.4 70.6l-.3 .1-.1 .3M179.4 70.6l.7 .3M179.4 70.6h-.3M179.4 71.2a.22 .22 0 0 1 .4 0 .22 .22 0 0 1-.1 .3M179.6 71.6l-.1 .1M179.8 70.6h-.4M179.8 70.6l.3 .3M180 70.3l.7 .7M180 70.3l-.7 .1-.2 .2"/>
<path d="M180 70.3l-.2 .3M180.1 70.9l.3 .3M180.1 70.9l.2 .7M180.3 71.9l-.4 .1M180.3 71.6l-.1 .3-.3 .1M180.3 71.6v.3M180.4 71.9l1.8 .5M180.4 71.2l-.1 .4M180.7 71l-.2 .8-.2 .1M180.7 71l-.3 .2M182.2 70.5v1.9M183.2 71.2l.1 .2 2.8 .7"/>
<path d="M184 67.9l3 .8M184.8 68.1a.51 .51 0 0 0-.5-.3 .51 .51 0 0 0-.4 .4l-.2 .1a3.2 3.2 0 0 0-.3 3.2h.5M184.9 71.8a2.33 2.33 0 0 1-1.8 1.7l-.5-.2-.4-.9M185 65.9l-8.4-2.3a2.1 2.1 0 0 0-1.8 1.5 8.6 8.6 0 0 0-1 3.1M185.6 62.8l-2.6 2.5M185.6 62.8v.7l-2 2M185.8 68.3a2.53 2.53 0 0 0-.7-2.4 2.18 2.18 0 0 0-1.9 1.5l-.6 1.5-.4 1.6M188.1 68.8l-.7-.3a1.55 1.55 0 0 0-1.2 1.5 2.43 2.43 0 0 0 .1 2.4l.8 .2M189.2 69.7l-.1 .2a3.6 3.6 0 0 0-.4 3.2l5.8 1.7M189.2 69.4a4 4 0 0 0-.6 3.9h.5M189.2 69.2a4.7 4.7 0 0 0-.8 4.1l.5 .3 .4-.3M189.5 69.5v.5"/>
<path d="M189.6 69.4l-.1 .1M189.6 69.1h-.3l-.1 .2v.5l.3 .2M189.6 69.1l2.6 .7M189.7 68.7l-.9-.3a2.29 2.29 0 0 0-1.6 2.2 2.84 2.84 0 0 0 .2 2.6l1.3 .3M189.7 68.7l-.4 .4M190 69.5l-.5 .5M190 68.7h-.3M190 68.7l-.4 .4M190 68.7h.1M190.3 70l.7 .2M190.3 70.4l.7 .3M190.3 70v.4"/>
<path d="M190.3 70.4l.9 .4M190.5 68.1l.1 .3 .5 .2M190.5 67.8l.4-.2-.4 .2v.3M190.5 68.1v.4M190.5 67.8v.3M190.5 67.8v1.3M190.5 68.3l-.4 .4M190.5 68.5l.6 .1M190.5 69.1l1.2 .3M190.5 68.5v.6M190.6 69.7l.7 .2M190.9 67.7h.1"/>
<path d="M190.9 67.8h.1M190.9 67.9h.1M190.9 67.9l.1 .1zM190.9 68.1l.1 .1zM190.9 67.6l.1 .2M190.9 67.7l.1 .1M190.9 67.7l.1 .2M190.9 67.8l.1 .1M190.9 67.9l.1 .2M190.9 68.1a.9 .9 0 0 0 1.4 0M191 67.7h.1M191 68.2h.1"/>
<path d="M191 68h.1M191 67.8h.1M191 67.7v.1M191 68v.1M191 67.8v.1M191 67.9h.1M191 68.1h.1M191 67.5l-.1 .1M191 70.7l.2 .1M191 70.2v.5M191 68.1v.1M191 67.9v.1"/>
<path d="M191.1 67.5l-.1 .1v.2M191.1 68.6l.6 .2M191.1 67.4h.1M191.1 67.8l.5 .1M191.1 67.8h-.1M191.3 70l-.7-.2-.3 .2M191.3 70v.7l-.1 .1M191.3 70l-.3 .2M191.7 68.8v.6M191.7 68.1h.1M191.7 68.3h.1M191.7 68.4h.1"/>
<path d="M191.7 68h.1M191.7 68l.1 .1M191.7 68.1l.1 .1M191.7 68.2h.1M191.8 68.2h.1M191.8 68.4h.1M191.8 68.4l.4-.2 .1-.2-.2 .3zM191.8 68.1h.1M191.8 68.2l-.1 .1M191.8 68h.1M191.8 68.1h-.1M191.8 68.2h-.1"/>
<path d="M191.8 68.3l-.1 .1M192.1 67.4a.36 .36 0 0 1 0 .5 .36 .36 0 0 1-.5 0M192.1 67.4l.2 .2-.1 .2-.4 .2-.2-.1M192.1 67.4l-.5-.1a.36 .36 0 0 0-.5 0 .36 .36 0 0 0 0 .5M192.2 67.9l-.5 .2M192.2 68l-.5 .2M192.2 68.1l-.5 .2M192.2 68.2l-.5 .2M192.2 68.3l-.1 .1M192.2 69.8h.1M192.2 68.5l-.5 .3M192.2 68.5l-1.1 .1"/>
<path d="M192.3 67.7l-.1 .1-.5 .2M192.3 67.6v.1M192.3 67.6l-.1 .3-.4 .2M192.3 67.6l.4 .2 .1 .3-.1-.2zM192.3 67.7h.1M192.3 67.9h.1M192.3 67.7l-.5 .4M192.3 67.8l-.5 .4M192.3 67.9l-.5 .3M192.3 67.9l-.5 .4M192.3 67.8h.1M192.8 68.2l.9 .2h-.2"/>
<path d="M192.8 68.1l-.3 .3-.3 .1M192.8 68.1v.3M192.8 68.2l.7 .2M192.8 68.4l-.6 .1M192.8 68.4v.6l-1.1 .4M193 69.9h.1M193 69.9a2.6 2.6 0 0 1-2.1 1.1l-.5-.5M193 69.8v.1M193.1 69.9l.1 .1a2.32 2.32 0 0 1-2.6 .9l-.2-.1a.9 .9 0 0 1-.2-1.2l.1 .7M193.1 69.9l2.5 .7M193.5 68.5h.1M193.5 68.4v.1"/>
<path d="M193.6 68.5l-1.4 1.3M195.4 68.1l-3.2 1.7M195.7 68l-.3 .1M195.7 68l.1 .1M195.8 68.6l.1 .2M195.8 68.5l-.3-.1-3.1 1.7-2.9-.6M195.8 68.1l.1 .1M195.8 68.6l.1 .1M195.8 68.1v.5M195.8 74.8h.3M195.8 67.9v.2M195.8 67.9h.2"/>
<path d="M195.9 70.9a.54 .54 0 0 0-.6-.3 .54 .54 0 0 0-.4 .4l-.6 .9a2.79 2.79 0 0 0 0 2.8h.5M195.9 68.7v.1M195.9 68.2l6.8 1.8M195.9 68.7l6.8 1.9M195.9 68.2v.5M195.9 68.8l6.8 1.9M196 67.9l-.1 .3M196 67.9l6.7 1.9M196.7 66.7h.3M196.7 71.3l.3 .1M196.7 66.7l-1.3 1.4M196.7 66.7l-3.1 1.8"/>
<path d="M196.8 71.1l-1.3-.3a2.12 2.12 0 0 0-1.3 1.9 1.61 1.61 0 0 0 .3 1.9l1.3 .3M196.8 71.3a1.25 1.25 0 0 0-1.1 1.2 2.11 2.11 0 0 0 .1 2.3h.1M197 66.7l-1.3 1.3M197 66.7h.1M197.1 71.3l-.1-.1a.75 .75 0 0 0-1 .6 3.4 3.4 0 0 0-.3 3l.4 .1M197.2 66.6l-1.4 1.3M197.3 66.6h.1M197.3 66.6h-.1M197.3 66.6l-1.3 1.3M197.3 66.6l6.8 1.8M197.4 66.6h-.2M197.4 66.6l6.8 1.8"/>
<path d="M197.5 75.4l.5 .1M198 75.5l.8 .2M198.5 71.6l.5 .2M198.5 71.6l-1.2-.3a2.32 2.32 0 0 0-1.3 2.2 1.43 1.43 0 0 0 .3 1.6l1.2 .3M198.5 71.6a2.32 2.32 0 0 0-1.3 2.2 1.43 1.43 0 0 0 .3 1.6M198.8 75.7l.3 .1M198.9 75v.4l.5 .8 1.1 .4M198.9 75l1.1 .3M199 73.8l-.1 1.2M199 73.8l-.1 1.4M199 71.8l.8 .1M199 71.8a2.23 2.23 0 0 0-1.3 2.1 1.45 1.45 0 0 0 .3 1.6"/>
<path d="M199.4 72.8l-.4 1M199.4 72.8l1.2 .3M199.6 72.5l-.6 1.3M199.8 71.9a1.99 1.99 0 0 0-1.3 2 1.64 1.64 0 0 0 .3 1.8M199.8 71.9l.3 .1M200 75.3l.4 .7M200.4 76a.42 .42 0 0 0 .4 .3 .42 .42 0 0 0 .4-.2M200.4 76l.1 .6M200.4 74.3l-.4 1M200.4 74.3l-.1 .7 .1 1M200.6 73.1l-.2 1.2M200.8 73.6l-.4 1.2"/>
<path d="M201.1 73a.51 .51 0 0 1 .6-.4 .51 .51 0 0 1 .4 .7l-.1 .7a2.5 2.5 0 0 1-1.1 2.1 1.01 1.01 0 0 1-.5-1.4zM201.2 76.1l-.7 .5M201.3 72.6l-.4 .5-.5 1.2M201.3 72.6a.43 .43 0 0 1 .4-.1 .43 .43 0 0 1 .3 .3M201.3 72.6l-.7 .5M201.3 72.8a.5 .5 0 0 1 .5 .1 .5 .5 0 0 1 .1 .6l-.1 .7a1.94 1.94 0 0 1-1.1 1.8l-.2-.2M201.5 75.8l-.3 .3M201.6 72.1l-.3 .5M201.6 72.1l-1.1-.3-.8 .5-.3 .5M201.6 72.1l.4 .7M202 72.8a3.6 3.6 0 0 1-.8 3.3M202 72.8l.1 .5"/>
<path d="M202.7 70.6v.1M202.7 70v.6M202.7 69.8v.2M204.1 68.4a.66 .66 0 0 1 .8 .6 .66 .66 0 0 1-.7 .7l-1.5 .1M204.2 68.4a1.05 1.05 0 0 1 .9 .9M204.2 68.4h-.1M205.1 69.8a1.84 1.84 0 0 1-2.4 .9M205.1 69.3a1.41 1.41 0 0 1-1.7 .8l-.7-.1M205.1 69.8a1.91 1.91 0 0 1-2.4 .8M205.1 69.3v.5M144.7 80.2a1.7 1.7 0 0 0 2.4 .8l.7-.3M144.7 80.2h.1"/>
<path d="M144.7 80.2a1.52 1.52 0 0 0 1.8 .8l1-.2 .4-.2M145.9 83.3a2.1 2.1 0 0 0 .4 1.8M145.9 83.3a1.05 1.05 0 0 0 .1 1.4l.3 .4M146.2 82.3l.9 .2M146.2 82.3l-.3 1M146.3 85.1a2.42 2.42 0 0 0 1.7 .9M146.3 83a1.89 1.89 0 0 1 2 0 1.89 1.89 0 0 1 .8 1.9 1.38 1.38 0 0 1-1.1 1 1.38 1.38 0 0 1-1.4-.7 1.58 1.58 0 0 1-.3-2.2zM146.3 85.1l.2 .2a1.31 1.31 0 0 0 1.5 .7M146.4 83a1.72 1.72 0 0 1 2.1 .3 1.72 1.72 0 0 1 .3 2 1.77 1.77 0 0 1-1.9-.1 1.77 1.77 0 0 1-.7-1.8zM146.9 82.7a1.81 1.81 0 0 0 2.1 2.2M147.1 82.5a1.22 1.22 0 0 0-1.2 .8M147.1 82.5a2.22 2.22 0 0 1 1.7 .9"/>
<path d="M147.1 82.7a1.59 1.59 0 0 0 2 2M147.2 82.7a1.61 1.61 0 0 0 1.9 1.9M147.3 81.7a2.14 2.14 0 0 1 2.3 .4 2.14 2.14 0 0 1 .5 2.4l-.1 .1M147.7 81.4a2.09 2.09 0 0 1 2.4 .4 2.09 2.09 0 0 1 .3 2.4M147.7 81.4l-.4 .3M147.9 81.2l.6-.6a1.82 1.82 0 0 1 2.7 .6 1.65 1.65 0 0 1 0 2.2l-.6 .6a1.95 1.95 0 0 0-1.2-3l-.8-.1zM147.9 80.6l-.1 .1M147.9 81.2l-.2 .2M147.9 80.1v.5M148.2 82.4l-1.1 .1M148.2 82.4l.6 1M148.6 80.5a1.8 1.8 0 0 1 3 .6 1.52 1.52 0 0 1-.3 2.2"/>
<path d="M148.8 81.8h-1.9l-.7 .5M148.8 81.8l1 1.1 .4 .7M148.8 80.3l.7-.7a2.08 2.08 0 0 1 3.1 1.6l-.2 1-.8 .9M148.8 81.8l-.6 .6M148.8 83.4a2.1 2.1 0 0 1 .5 1.8M148.8 83.4l.8 .8M149 80.1a1.64 1.64 0 0 1 2.9-.3 1.78 1.78 0 0 1-.1 3.1M149 85.9l-1 .1M149.1 80.3a1.95 1.95 0 0 1 2 .5 1.95 1.95 0 0 1 .5 2M149.3 85.2a1.2 1.2 0 0 1-1.3 .8M149.3 85.2l-.3 .7M149.6 84.2l-.3 1"/>
<path d="M150 84.6l-.1 .1M150.1 97.5v.7M150.2 83.6l-.2 .7a2.87 2.87 0 0 1-1 1.6M150.2 83.6l-.6 .6M150.4 84.2l-.4 .4M150.6 84l-.2 .2"/>
<circle cx="33.7" cy="32.8" r=".15"/>
<circle cx="33.7" cy="32.8" r=".12"/>
<circle cx="33.7" cy="32.7" r=".19"/>
<circle cx="38.1" cy="33.7" r=".27"/>
<circle cx="174.7" cy="70.9" r=".26"/>
<circle cx="178.7" cy="72.2" r=".18"/>
<circle cx="178.8" cy="72.2" r=".13"/>
<circle cx="178.8" cy="72.2" r=".12"/>
</g>
<g fill="none" stroke="#000" stroke-width=".2">
<path d="M8.6 114.5h135.3v157h-135.3zM34.4 114.5v157M55.9 114.5v157M8.6 121.8h135.3M8.6 129.2h135.3M8.6 140.2h135.3M8.6 151.2h135.3M8.6 162.3h135.3M8.6 173.4h135.3M8.6 180.7h135.3M8.6 188h135.3M8.6 203.6h135.3"/>
<path d="M8.6 210.9h135.3M8.6 218.2h135.3M8.6 233.8h135.3M8.6 244.9h135.3M8.6 255.9h135.3"/>
</g>
<g font-size="4.7">
<text x="11.5" y="119.8">ITEM NO.</text>
<text x="40.1" y="119.8">QTY.</text>
<text x="88.4" y="119.8">FILE NAME</text>
<text x="20.2" y="127.1">1</text>
<text x="43.9" y="127.1">1</text>
<text x="80.4" y="127.1">BACKING BOARD</text>
<text x="20.2" y="136.3">2</text>
<text x="43.9" y="136.3">1</text>
<text x="61.9" y="136.3">CU PIPE 1.125 OD X 1.055 ID X 57 L</text>
<text x="20.2" y="147.4">3</text>
<text x="43.9" y="147.4">1</text>
<text x="61.9" y="147.4">CU PIPE 1.625 OD X 1.527 ID X 39 L</text>
<text x="20.2" y="158.4">4</text>
<text x="43.9" y="158.4">2</text>
<text x="63.2" y="158.4">CU PIPE 1.125 OD X 1.055 ID X 8 L</text>
<text x="20.2" y="169.5">5</text>
<text x="43.9" y="169.5">3</text>
<text x="63.2" y="169.5">CU PIPE 1.125 OD X 1.055 ID X 2 L</text>
<text x="20.2" y="178.7">6</text>
<text x="43.9" y="178.7">2</text>
<text x="92.3" y="178.7">CU TEE</text>
<text x="20.2" y="186">7</text>
<text x="43.9" y="186">3</text>
<text x="64.2" y="186">47865K55_BRASS ON OFF VALVE</text>
<text x="20.2" y="197.5">8</text>
<text x="43.9" y="197.5">4</text>
<text x="58.8" y="195.2">5520K411_SOLDER-CONNECT FITTING</text>
<text x="76.5" y="199.7">FOR COPPER TUBING</text>
<text x="20.2" y="208.9">9</text>
<text x="43.9" y="208.9">4</text>
<text x="82.6" y="208.9">PROBE COLLAR</text>
<text x="19" y="216.2">10</text>
<text x="43.9" y="216.2">4</text>
<text x="80.7" y="216.2">THERMO COUPLE</text>
<text x="19" y="227.7">11</text>
<text x="43.9" y="227.7">4</text>
<text x="59.6" y="225.4">5350K29_ZINC-PLATED STEEL BARBED</text>
<text x="85.3" y="229.9">HOSE FITTING</text>
<text x="19" y="241">12</text>
<text x="43.9" y="241">2</text>
<text x="75.4" y="241">PIPE MOUNT 1.125 OD</text>
<text x="19" y="252">13</text>
<text x="43.9" y="252">2</text>
<text x="75.4" y="252">PIPE MOUNT 1.625 OD</text>
<text x="57.2" y="263.1">91251A553_BLACK-OXIDE ALLOY STEEL</text>
<text x="19" y="265.4">14</text>
<text x="43.9" y="265.4">8</text>
<text x="75.6" y="267.6">SOCKET HEAD SCREW</text>
</g>
<text font-size="3" x="10.8" y="275.7">SOLIDWORKS Educational Product. For Instructional Use Only.</text>
</svg>
